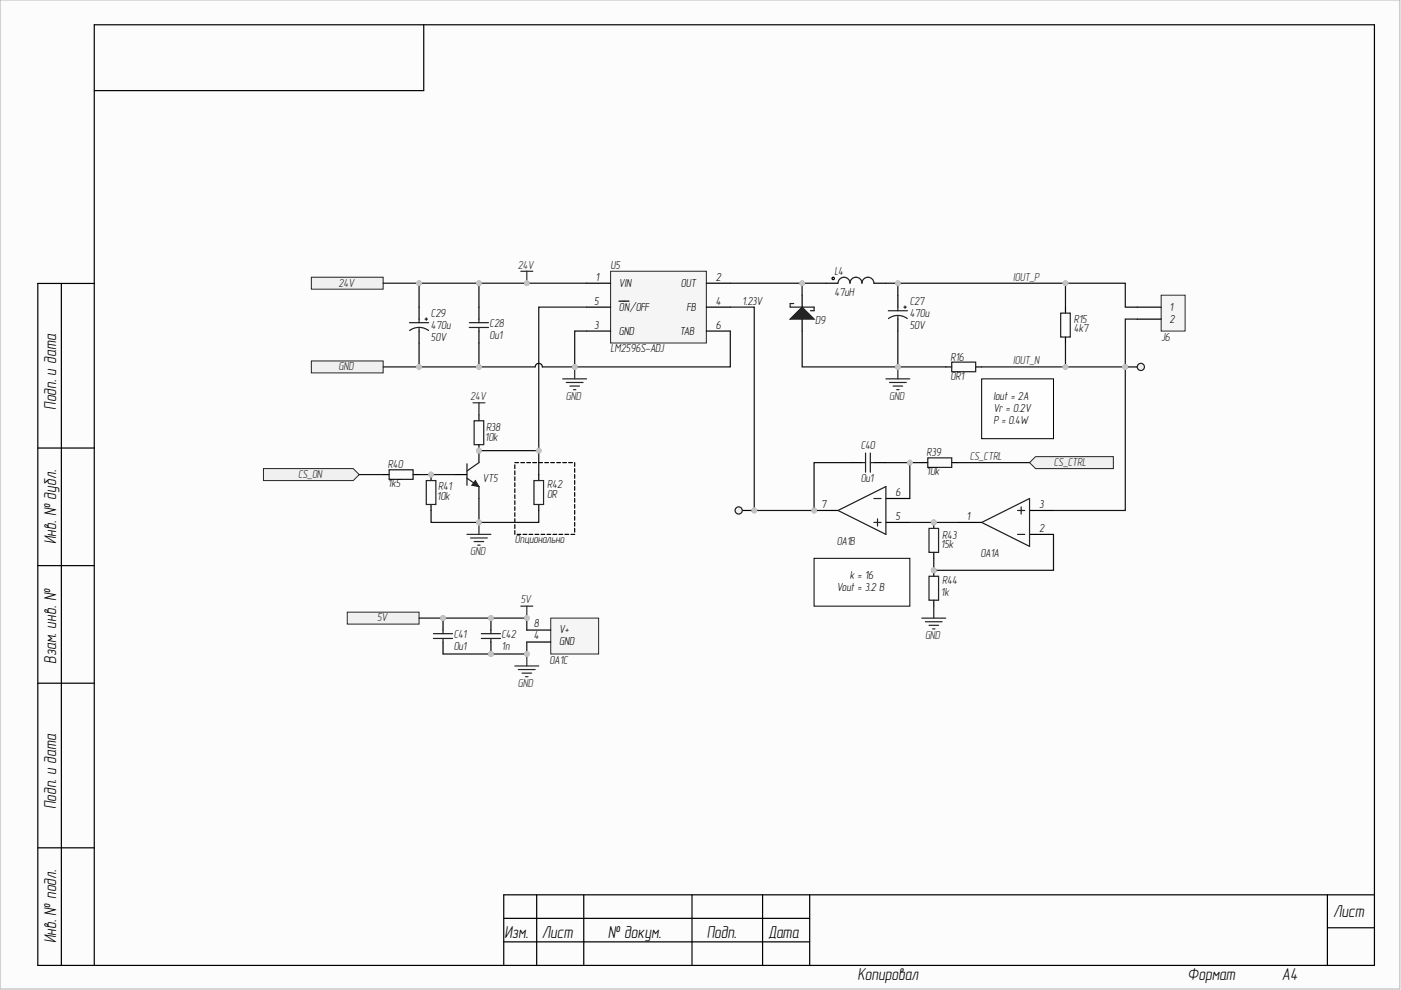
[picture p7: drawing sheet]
<svg xmlns="http://www.w3.org/2000/svg" width="297mm" height="210mm" viewBox="0 0 297 210" stroke-linecap="round" stroke-linejoin="round" font-family="sans-serif">
<path d="M0 0h296.8v209.7h-296.8z" fill-rule="evenodd" fill="#fcfcfc"/>
<path d="M0 0h296.8v209.7h-296.8z" fill="none" stroke="#bdbdbd" stroke-width=".21"/>
<path d="M0 0h296.8v209.7h-296.8z" fill-rule="evenodd" fill="#fcfcfc"/>
<path d="M0 0h296.8v209.7h-296.8z" fill="none" stroke="#bdbdbd" stroke-width=".21"/>
<g fill="none" stroke="#000" stroke-width=".25">
<path d="M89.8 5.3v13.9h-69.8M13 60.1v144.6M20 60.1h-12v144.6h283.4v-199.4h-271.4v199.4M8 95h12M8 119.9h12M8 144.9h12M8 179.8h12M106.8 194.7h64.9M106.8 199.7h64.9M113.8 189.7v15M123.8 189.7v15M146.7 189.7v15"/>
<path d="M161.7 189.7v15M171.7 189.7v15M281.4 189.7v15M281.4 196.7h10M291.4 189.7h-184.6v15"/>
</g>
<path d="M218.3 98.1l1.3-1.3h16.5v2.6h-16.5z" fill-rule="evenodd" fill="#f0f0f0"/>
<path d="M218.3 98.1l1.3-1.3h16.5v2.6h-16.5z" fill="none" stroke="#262626" stroke-width=".21"/>
<path d="M66 58.8h15.2v2.5h-15.2z" fill-rule="evenodd" fill="#f0f0f0"/>
<path d="M66 58.8h15.2v2.5h-15.2z" fill="none" stroke="#262626" stroke-width=".21"/>
<path d="M66 76.5h15.2v2.6h-15.2z" fill-rule="evenodd" fill="#f0f0f0"/>
<path d="M66 76.5h15.2v2.6h-15.2z" fill="none" stroke="#262626" stroke-width=".21"/>
<path d="M129.5 57.5h20.3v15.2h-20.3z" fill-rule="evenodd" fill="#f5f5f5"/>
<path d="M129.5 57.5h20.3v15.2h-20.3z" fill="none" stroke="#262626" stroke-width=".21"/>
<path d="M124.4 65.1h5.1M124.4 60h5.1M124.4 70.2h5.1M131.2 63.9h2.2M149.8 65.1h5M149.8 60h5M149.8 70.2h5" fill="none" stroke="#000" stroke-width=".25"/>
<path d="M121.8 77.8v2.5M119.3 80.3h5.1M120.1 81.1h3.5M120.8 81.9h2.1M121.6 82.6h.5" fill="none" stroke="#262626" stroke-width=".25"/>
<circle cx="121.8" cy="77.8" r=".51" fill="#c1c1c1"/>
<circle cx="121.8" cy="77.8" r=".51" fill="none" stroke="#c1c1c1" stroke-width=".21"/>
<path d="M110.4 57.5h2.6M111.7 57.5v2.5" fill="none" stroke="#262626" stroke-width=".25"/>
<circle cx="111.7" cy="60" r=".51" fill="#c1c1c1"/>
<circle cx="111.7" cy="60" r=".51" fill="none" stroke="#c1c1c1" stroke-width=".21"/>
<g fill="none" stroke="#000" stroke-width=".25">
<path d="M170.1 67.7v2.5M175.1 60.1h2.6M185.3 60.1h2.5"/>
<circle cx="176.7" cy="59" r=".25"/>
</g>
<path d="M177.7 60.1a1.27 1.27 0 0 1 1.2-1.3 1.27 1.27 0 0 1 1.3 1.3 1.27 1.27 0 0 1 1.3-1.3 1.27 1.27 0 0 1 1.3 1.3 1.27 1.27 0 0 1 1.2-1.3 1.27 1.27 0 0 1 1.3 1.3" fill="none" stroke="#1c1c1c" stroke-width=".25"/>
<path d="M167.5 67.7l2.6-2.6 2.5 2.6z" fill="#1c1c1c"/>
<path d="M167.5 67.7l2.6-2.6 2.5 2.6zM168.3 64.4h-.8v.7h5.1v.8h-.8M188.3 65.9h4.1M188.4 67.5a3.3 3.3 0 0 1 4 0M190.4 65.1v.8M190.4 66.9v.8M191.6 65.1h.5M191.9 64.9v.5" fill="none" stroke="#1c1c1c" stroke-width=".25"/>
<path d="M170.1 62.6v2.5M190.4 62.6v2.5M190.4 67.7v2.5" fill="none" stroke="#000" stroke-width=".25"/>
<path d="M190.4 77.8v2.5M187.8 80.3h5.1M188.6 81.1h3.5M189.3 81.9h2.1M190.1 82.6h.5" fill="none" stroke="#262626" stroke-width=".25"/>
<circle cx="190.4" cy="77.8" r=".51" fill="#c1c1c1"/>
<circle cx="190.4" cy="77.8" r=".51" fill="none" stroke="#c1c1c1" stroke-width=".21"/>
<path d="M88.9 65.1v2.6M88.9 70.2v2.5M200.5 77.8h1.3M206.9 77.8h1.2M225.9 65.1v1.3M225.9 71.5v1.2" fill="none" stroke="#000" stroke-width=".25"/>
<path d="M86.8 68.4h4.1M86.9 70.1a3.3 3.3 0 0 1 4 0M88.9 67.7v.7M88.9 69.4v.8M90.1 67.7h.5M90.4 67.4v.5M201.8 76.8h5.1v2h-5.1zM224.9 66.4h2v5.1h-2z" fill="none" stroke="#1c1c1c" stroke-width=".25"/>
<path d="M208.1 80.3h15.3v12.7h-15.3z" fill-rule="evenodd" fill="#fefefe"/>
<path d="M208.1 80.3h15.3v12.7h-15.3z" fill="none" stroke="#000" stroke-width=".21"/>
<circle cx="101.5" cy="95.6" r=".51" fill="#c1c1c1"/>
<circle cx="101.5" cy="95.6" r=".51" fill="none" stroke="#c1c1c1" stroke-width=".21"/>
<path d="M101.5 94.3v1.3" fill="none" stroke="#000" stroke-width=".25"/>
<circle cx="101.5" cy="95.6" r=".51" fill="#c1c1c1"/>
<circle cx="101.5" cy="95.6" r=".51" fill="none" stroke="#c1c1c1" stroke-width=".21"/>
<path d="M101.5 87.9v1.3" fill="none" stroke="#000" stroke-width=".25"/>
<path d="M100.5 89.2h2.1v5.1h-2.1z" fill="none" stroke="#1c1c1c" stroke-width=".25"/>
<path d="M100.3 85.4h2.5M101.5 85.4v2.5" fill="none" stroke="#262626" stroke-width=".25"/>
<circle cx="101.5" cy="95.6" r=".51" fill="#c1c1c1"/>
<circle cx="101.5" cy="95.6" r=".51" fill="none" stroke="#c1c1c1" stroke-width=".21"/>
<path d="M101.5 95.6v2.5" fill="none" stroke="#000" stroke-width=".25"/>
<circle cx="101.5" cy="95.6" r=".51" fill="#c1c1c1"/>
<circle cx="101.5" cy="95.6" r=".51" fill="none" stroke="#c1c1c1" stroke-width=".21"/>
<path d="M96.5 100.6h2.5M101.5 103.2v2.5" fill="none" stroke="#000" stroke-width=".25"/>
<path d="M99 98.3v4.6M101.5 98.1l-2.5 1.8M99 101.4l2.5 1.8" fill="none" stroke="#1c1c1c" stroke-width=".25"/>
<path d="M100.8 101.9l.7 1.3-1.5-.3z" fill="#1c1c1c"/>
<path d="M100.8 101.9l.7 1.3-1.5-.3z" fill="none" stroke="#1c1c1c" stroke-width=".21"/>
<path d="M99 113.3h5.1M99.8 114.1h3.5M100.5 114.8h2.1M101.3 115.6h.5M101.5 110.8v2.5" fill="none" stroke="#262626" stroke-width=".25"/>
<circle cx="101.5" cy="110.8" r=".51" fill="#c1c1c1"/>
<circle cx="101.5" cy="110.8" r=".51" fill="none" stroke="#c1c1c1" stroke-width=".21"/>
<path d="M81.2 100.6h1.3M87.6 100.6h1.3" fill="none" stroke="#000" stroke-width=".25"/>
<path d="M82.5 99.6h5.1v2h-5.1z" fill="none" stroke="#1c1c1c" stroke-width=".25"/>
<circle cx="91.4" cy="100.6" r=".51" fill="#c1c1c1"/>
<circle cx="91.4" cy="100.6" r=".51" fill="none" stroke="#c1c1c1" stroke-width=".21"/>
<path d="M91.4 100.6v1.3M91.4 107v1.2" fill="none" stroke="#000" stroke-width=".25"/>
<circle cx="91.4" cy="100.6" r=".51" fill="#c1c1c1"/>
<circle cx="91.4" cy="100.6" r=".51" fill="none" stroke="#c1c1c1" stroke-width=".21"/>
<path d="M90.4 101.9h2v5.1h-2z" fill="none" stroke="#1c1c1c" stroke-width=".25"/>
<path d="M55.9 99.4h19l1.3 1.2-1.3 1.3h-19z" fill-rule="evenodd" fill="#f0f0f0"/>
<path d="M55.9 99.4h19l1.3 1.2-1.3 1.3h-19z" fill="none" stroke="#262626" stroke-width=".21"/>
<g fill="none" stroke="#000" stroke-width=".25">
<path d="M109.2 98.6v.8M109.2 99.8v.8M109.2 98.1h.7M110.4 98.1h.8M111.7 98.1h.8M113 98.1h.8M114.2 98.1h.8M115.5 98.1h.8M116.8 98.1h.8M118 98.1h.8M119.3 98.1h.8M120.6 98.1h.8"/>
<path d="M121.8 98.1v.8M121.8 99.4v.7M109.2 101.1v.8M109.2 102.4v.8M109.2 103.6v.8M109.2 104.9v.8M109.2 106.2v.8M109.2 107.4v.8M109.2 108.7v.8M109.2 110v.8M109.2 111.2v.8M109.2 112.5v.8"/>
<path d="M109.6 113.3h.8M110.9 113.3h.8M112.2 113.3h.8M113.4 113.3h.8M114.2 100.6v1.3M114.2 107v1.2M114.7 113.3h.8M116 113.3h.8M117.2 113.3h.8M118.5 113.3h.8M119.8 113.3h.8M121.1 113.3h.7"/>
<path d="M121.8 100.6v.8M121.8 101.9v.8M121.8 103.2v.8M121.8 104.4v.8M121.8 105.7v.8M121.8 107v.8M121.8 108.2v.8M121.8 109.5v.8M121.8 110.8v.8M121.8 112v.8"/>
</g>
<path d="M113.2 101.9h2v5.1h-2z" fill="none" stroke="#1c1c1c" stroke-width=".25"/>
<path d="M111.7 138.7v2.5M109.2 141.2h5M109.9 142h3.6M110.7 142.7h2M111.4 143.5h.5" fill="none" stroke="#262626" stroke-width=".25"/>
<circle cx="111.7" cy="138.7" r=".51" fill="#c1c1c1"/>
<circle cx="111.7" cy="138.7" r=".51" fill="none" stroke="#c1c1c1" stroke-width=".21"/>
<path d="M203.1 110.8h5M218.3 108.2h5.1M218.3 113.3h5.1" fill="none" stroke="#000" stroke-width=".25"/>
<path d="M208.1 110.8l10.2-5.1v10.1zM215.7 113.3h1.6M215.7 108.2h1.6M216.5 107.5v1.5" fill="none" stroke="#1c1c1c" stroke-width=".25"/>
<circle cx="172.6" cy="108.2" r=".5" fill="#c1c1c1"/>
<circle cx="172.6" cy="108.2" r=".5" fill="none" stroke="#c1c1c1" stroke-width=".21"/>
<path d="M172.6 108.2h5.1M187.8 105.7h5.1M187.8 110.8h5.1" fill="none" stroke="#000" stroke-width=".25"/>
<circle cx="172.6" cy="108.2" r=".5" fill="#c1c1c1"/>
<circle cx="172.6" cy="108.2" r=".5" fill="none" stroke="#c1c1c1" stroke-width=".21"/>
<path d="M177.7 108.2l10.1-5v10.1zM185.3 105.7h1.5M185.3 110.8h1.5M186 110v1.5" fill="none" stroke="#1c1c1c" stroke-width=".25"/>
<path d="M116.8 131.1h10.1v7.6h-10.1z" fill-rule="evenodd" fill="#f5f5f5"/>
<path d="M116.8 131.1h10.1v7.6h-10.1z" fill="none" stroke="#262626" stroke-width=".21"/>
<path d="M111.7 133.6h5.1M111.7 136.1h5.1" fill="none" stroke="#000" stroke-width=".25"/>
<path d="M110.4 128.5h2.6M111.7 128.5v2.6" fill="none" stroke="#262626" stroke-width=".25"/>
<circle cx="111.7" cy="131.1" r=".51" fill="#c1c1c1"/>
<circle cx="111.7" cy="131.1" r=".51" fill="none" stroke="#c1c1c1" stroke-width=".21"/>
<circle cx="93.9" cy="131.1" r=".51" fill="#c1c1c1"/>
<circle cx="93.9" cy="131.1" r=".51" fill="none" stroke="#c1c1c1" stroke-width=".21"/>
<path d="M93.9 131.1v2.5M93.9 136.1v2.6" fill="none" stroke="#000" stroke-width=".25"/>
<circle cx="93.9" cy="131.1" r=".51" fill="#c1c1c1"/>
<circle cx="93.9" cy="131.1" r=".51" fill="none" stroke="#c1c1c1" stroke-width=".21"/>
<path d="M91.9 134.4h4.1M91.9 135.4h4.1M93.9 133.6v.8M93.9 135.4v.7" fill="none" stroke="#1c1c1c" stroke-width=".25"/>
<circle cx="104.1" cy="138.7" r=".51" fill="#c1c1c1"/>
<circle cx="104.1" cy="138.7" r=".51" fill="none" stroke="#c1c1c1" stroke-width=".21"/>
<circle cx="104.1" cy="131.1" r=".51" fill="#c1c1c1"/>
<circle cx="104.1" cy="131.1" r=".51" fill="none" stroke="#c1c1c1" stroke-width=".21"/>
<path d="M104.1 136.1v2.6" fill="none" stroke="#000" stroke-width=".25"/>
<circle cx="104.1" cy="138.7" r=".51" fill="#c1c1c1"/>
<circle cx="104.1" cy="138.7" r=".51" fill="none" stroke="#c1c1c1" stroke-width=".21"/>
<path d="M104.1 131.1v2.5" fill="none" stroke="#000" stroke-width=".25"/>
<circle cx="104.1" cy="131.1" r=".51" fill="#c1c1c1"/>
<circle cx="104.1" cy="131.1" r=".51" fill="none" stroke="#c1c1c1" stroke-width=".21"/>
<path d="M102.1 134.4h4M102.1 135.4h4M104.1 133.6v.8M104.1 135.4v.7" fill="none" stroke="#1c1c1c" stroke-width=".25"/>
<circle cx="198" cy="110.8" r=".51" fill="#c1c1c1"/>
<circle cx="198" cy="110.8" r=".51" fill="none" stroke="#c1c1c1" stroke-width=".21"/>
<path d="M198 110.8v1.2M198 117.1v1.3" fill="none" stroke="#000" stroke-width=".25"/>
<circle cx="198" cy="110.8" r=".51" fill="#c1c1c1"/>
<circle cx="198" cy="110.8" r=".51" fill="none" stroke="#c1c1c1" stroke-width=".21"/>
<path d="M197 112h2v5.1h-2z" fill="none" stroke="#1c1c1c" stroke-width=".25"/>
<circle cx="198" cy="120.9" r=".51" fill="#c1c1c1"/>
<circle cx="198" cy="120.9" r=".51" fill="none" stroke="#c1c1c1" stroke-width=".21"/>
<path d="M198 120.9v1.3M198 127.3v1.2" fill="none" stroke="#000" stroke-width=".25"/>
<circle cx="198" cy="120.9" r=".51" fill="#c1c1c1"/>
<circle cx="198" cy="120.9" r=".51" fill="none" stroke="#c1c1c1" stroke-width=".21"/>
<path d="M182.8 98.1h.7M183.5 96.1v4M184.5 96.1v4M184.5 98.1h.8M196.7 97.1h5.1v2h-5.1zM197 122.2h2v5.1h-2z" fill="none" stroke="#1c1c1c" stroke-width=".25"/>
<path d="M195.4 131.1h5.1M196.2 131.8h3.6M197 132.6h2M197.7 133.3h.5M198 128.5v2.6" fill="none" stroke="#262626" stroke-width=".25"/>
<path d="M180.2 98.1h2.6M185.3 98.1h2.5M195.4 98.1h1.3M201.8 98.1h1.3" fill="none" stroke="#000" stroke-width=".25"/>
<path d="M124.4 70.2h-2.6v7.6" fill="none" stroke="#0e0e0e" stroke-width=".25"/>
<circle cx="121.8" cy="77.8" r=".51" fill="#c1c1c1"/>
<circle cx="121.8" cy="77.8" r=".51" fill="none" stroke="#c1c1c1" stroke-width=".21"/>
<path d="M154.8 70.2v7.6h-33" fill="none" stroke="#0e0e0e" stroke-width=".25"/>
<circle cx="121.8" cy="77.8" r=".51" fill="#c1c1c1"/>
<circle cx="121.8" cy="77.8" r=".51" fill="none" stroke="#c1c1c1" stroke-width=".21"/>
<path d="M187.8 60.1h2.6v2.5" fill="none" stroke="#0e0e0e" stroke-width=".25"/>
<circle cx="190.4" cy="60" r=".51" fill="#c1c1c1"/>
<circle cx="190.4" cy="60" r=".51" fill="none" stroke="#c1c1c1" stroke-width=".21"/>
<path d="M190.4 77.8h10.1" fill="none" stroke="#0e0e0e" stroke-width=".25"/>
<circle cx="190.4" cy="77.8" r=".51" fill="#c1c1c1"/>
<circle cx="190.4" cy="77.8" r=".51" fill="none" stroke="#c1c1c1" stroke-width=".21"/>
<path d="M190.4 70.2v7.6" fill="none" stroke="#0e0e0e" stroke-width=".25"/>
<circle cx="190.4" cy="77.8" r=".51" fill="#c1c1c1"/>
<circle cx="190.4" cy="77.8" r=".51" fill="none" stroke="#c1c1c1" stroke-width=".21"/>
<path d="M170.1 70.2v7.6h20.3" fill="none" stroke="#0e0e0e" stroke-width=".25"/>
<circle cx="190.4" cy="77.8" r=".51" fill="#c1c1c1"/>
<circle cx="190.4" cy="77.8" r=".51" fill="none" stroke="#c1c1c1" stroke-width=".21"/>
<path d="M101.5 60v5.1" fill="none" stroke="#0e0e0e" stroke-width=".25"/>
<circle cx="101.5" cy="60" r=".51" fill="#c1c1c1"/>
<circle cx="101.5" cy="60" r=".51" fill="none" stroke="#c1c1c1" stroke-width=".21"/>
<path d="M170.1 60v2.6" fill="none" stroke="#0e0e0e" stroke-width=".25"/>
<circle cx="170.1" cy="60" r=".51" fill="#c1c1c1"/>
<circle cx="170.1" cy="60" r=".51" fill="none" stroke="#c1c1c1" stroke-width=".21"/>
<path d="M154.8 60.1h20.3" fill="none" stroke="#0e0e0e" stroke-width=".25"/>
<circle cx="170.1" cy="60" r=".51" fill="#c1c1c1"/>
<circle cx="170.1" cy="60" r=".51" fill="none" stroke="#c1c1c1" stroke-width=".21"/>
<path d="M124.4 65.1h-10.2v30.5h-12.7" fill="none" stroke="#0e0e0e" stroke-width=".25"/>
<circle cx="114.2" cy="95.6" r=".51" fill="#c1c1c1"/>
<circle cx="114.2" cy="95.6" r=".51" fill="none" stroke="#c1c1c1" stroke-width=".21"/>
<circle cx="101.5" cy="95.6" r=".51" fill="#c1c1c1"/>
<circle cx="101.5" cy="95.6" r=".51" fill="none" stroke="#c1c1c1" stroke-width=".21"/>
<path d="M88.9 100.6h7.6" fill="none" stroke="#0e0e0e" stroke-width=".25"/>
<circle cx="91.4" cy="100.6" r=".51" fill="#c1c1c1"/>
<circle cx="91.4" cy="100.6" r=".51" fill="none" stroke="#c1c1c1" stroke-width=".21"/>
<path d="M101.5 105.7v5.1" fill="none" stroke="#0e0e0e" stroke-width=".25"/>
<circle cx="101.5" cy="110.8" r=".51" fill="#c1c1c1"/>
<circle cx="101.5" cy="110.8" r=".51" fill="none" stroke="#c1c1c1" stroke-width=".21"/>
<path d="M91.4 108.2v2.6h10.1" fill="none" stroke="#0e0e0e" stroke-width=".25"/>
<circle cx="101.5" cy="110.8" r=".51" fill="#c1c1c1"/>
<circle cx="101.5" cy="110.8" r=".51" fill="none" stroke="#c1c1c1" stroke-width=".21"/>
<path d="M114.2 95.6v5M76.2 100.6h5" fill="none" stroke="#0e0e0e" stroke-width=".25"/>
<circle cx="114.2" cy="95.6" r=".51" fill="#c1c1c1"/>
<circle cx="114.2" cy="95.6" r=".51" fill="none" stroke="#c1c1c1" stroke-width=".21"/>
<path d="M114.2 108.2v2.6h-12.7" fill="none" stroke="#0e0e0e" stroke-width=".25"/>
<circle cx="101.5" cy="110.8" r=".51" fill="#c1c1c1"/>
<circle cx="101.5" cy="110.8" r=".51" fill="none" stroke="#c1c1c1" stroke-width=".21"/>
<path d="M111.7 136.1v2.6" fill="none" stroke="#0e0e0e" stroke-width=".25"/>
<circle cx="111.7" cy="138.7" r=".51" fill="#c1c1c1"/>
<circle cx="111.7" cy="138.7" r=".51" fill="none" stroke="#c1c1c1" stroke-width=".21"/>
<path d="M111.7 131.1v2.5" fill="none" stroke="#0e0e0e" stroke-width=".25"/>
<circle cx="111.7" cy="131.1" r=".51" fill="#c1c1c1"/>
<circle cx="111.7" cy="131.1" r=".51" fill="none" stroke="#c1c1c1" stroke-width=".21"/>
<path d="M93.9 131.1h17.8" fill="none" stroke="#0e0e0e" stroke-width=".25"/>
<circle cx="111.7" cy="131.1" r=".51" fill="#c1c1c1"/>
<circle cx="111.7" cy="131.1" r=".51" fill="none" stroke="#c1c1c1" stroke-width=".21"/>
<circle cx="104.1" cy="131.1" r=".51" fill="#c1c1c1"/>
<circle cx="104.1" cy="131.1" r=".51" fill="none" stroke="#c1c1c1" stroke-width=".21"/>
<circle cx="93.9" cy="131.1" r=".51" fill="#c1c1c1"/>
<circle cx="93.9" cy="131.1" r=".51" fill="none" stroke="#c1c1c1" stroke-width=".21"/>
<path d="M93.9 138.7h17.8" fill="none" stroke="#0e0e0e" stroke-width=".25"/>
<circle cx="104.1" cy="138.7" r=".51" fill="#c1c1c1"/>
<circle cx="104.1" cy="138.7" r=".51" fill="none" stroke="#c1c1c1" stroke-width=".21"/>
<circle cx="111.7" cy="138.7" r=".51" fill="#c1c1c1"/>
<circle cx="111.7" cy="138.7" r=".51" fill="none" stroke="#c1c1c1" stroke-width=".21"/>
<path d="M198 118.4v2.5" fill="none" stroke="#0e0e0e" stroke-width=".25"/>
<circle cx="198" cy="120.9" r=".51" fill="#c1c1c1"/>
<circle cx="198" cy="120.9" r=".51" fill="none" stroke="#c1c1c1" stroke-width=".21"/>
<path d="M198 110.8h5.1" fill="none" stroke="#0e0e0e" stroke-width=".25"/>
<circle cx="198" cy="110.8" r=".51" fill="#c1c1c1"/>
<circle cx="198" cy="110.8" r=".51" fill="none" stroke="#c1c1c1" stroke-width=".21"/>
<path d="M223.4 113.3v7.6h-25.4" fill="none" stroke="#0e0e0e" stroke-width=".25"/>
<circle cx="198" cy="120.9" r=".51" fill="#c1c1c1"/>
<circle cx="198" cy="120.9" r=".51" fill="none" stroke="#c1c1c1" stroke-width=".21"/>
<path d="M192.9 110.8h5.1" fill="none" stroke="#0e0e0e" stroke-width=".25"/>
<circle cx="198" cy="110.8" r=".51" fill="#c1c1c1"/>
<circle cx="198" cy="110.8" r=".51" fill="none" stroke="#c1c1c1" stroke-width=".21"/>
<path d="M187.8 98.1h7.6M203.1 98.1h15.2" fill="none" stroke="#0e0e0e" stroke-width=".25"/>
<circle cx="192.9" cy="98.1" r=".51" fill="#c1c1c1"/>
<circle cx="192.9" cy="98.1" r=".51" fill="none" stroke="#c1c1c1" stroke-width=".21"/>
<path d="M192.9 98.1v7.6" fill="none" stroke="#0e0e0e" stroke-width=".25"/>
<circle cx="192.9" cy="98.1" r=".51" fill="#c1c1c1"/>
<circle cx="192.9" cy="98.1" r=".51" fill="none" stroke="#c1c1c1" stroke-width=".21"/>
<path d="M180.2 98.1h-7.6v10.1" fill="none" stroke="#0e0e0e" stroke-width=".25"/>
<circle cx="172.6" cy="108.2" r=".5" fill="#c1c1c1"/>
<circle cx="172.6" cy="108.2" r=".5" fill="none" stroke="#c1c1c1" stroke-width=".21"/>
<path d="M154.8 65.1h5.1v43.1h12.7" fill="none" stroke="#0e0e0e" stroke-width=".25"/>
<circle cx="159.9" cy="108.2" r=".51" fill="#c1c1c1"/>
<circle cx="159.9" cy="108.2" r=".51" fill="none" stroke="#c1c1c1" stroke-width=".21"/>
<circle cx="172.6" cy="108.2" r=".5" fill="#c1c1c1"/>
<circle cx="172.6" cy="108.2" r=".5" fill="none" stroke="#c1c1c1" stroke-width=".21"/>
<path d="M81.2 77.8h32.3a.76 .76 0 0 1 .7-.8 .76 .76 0 0 1 .8 .8h6.8" fill="none" stroke="#0e0e0e" stroke-width=".25"/>
<circle cx="88.9" cy="77.8" r=".51" fill="#c1c1c1"/>
<circle cx="88.9" cy="77.8" r=".51" fill="none" stroke="#c1c1c1" stroke-width=".21"/>
<circle cx="101.5" cy="77.8" r=".51" fill="#c1c1c1"/>
<circle cx="101.5" cy="77.8" r=".51" fill="none" stroke="#c1c1c1" stroke-width=".21"/>
<circle cx="121.8" cy="77.8" r=".51" fill="#c1c1c1"/>
<circle cx="121.8" cy="77.8" r=".51" fill="none" stroke="#c1c1c1" stroke-width=".21"/>
<path d="M81.2 60h43.2" fill="none" stroke="#0e0e0e" stroke-width=".25"/>
<circle cx="88.9" cy="60" r=".51" fill="#c1c1c1"/>
<circle cx="88.9" cy="60" r=".51" fill="none" stroke="#c1c1c1" stroke-width=".21"/>
<circle cx="101.5" cy="60" r=".51" fill="#c1c1c1"/>
<circle cx="101.5" cy="60" r=".51" fill="none" stroke="#c1c1c1" stroke-width=".21"/>
<circle cx="111.7" cy="60" r=".51" fill="#c1c1c1"/>
<circle cx="111.7" cy="60" r=".51" fill="none" stroke="#c1c1c1" stroke-width=".21"/>
<path d="M88.9 72.7v5.1" fill="none" stroke="#0e0e0e" stroke-width=".25"/>
<circle cx="88.9" cy="77.8" r=".51" fill="#c1c1c1"/>
<circle cx="88.9" cy="77.8" r=".51" fill="none" stroke="#c1c1c1" stroke-width=".21"/>
<path d="M88.9 60v5.1" fill="none" stroke="#0e0e0e" stroke-width=".25"/>
<circle cx="88.9" cy="60" r=".51" fill="#c1c1c1"/>
<circle cx="88.9" cy="60" r=".51" fill="none" stroke="#c1c1c1" stroke-width=".21"/>
<path d="M190.4 60.1h48.2v5h2.5" fill="none" stroke="#0e0e0e" stroke-width=".25"/>
<circle cx="190.4" cy="60" r=".51" fill="#c1c1c1"/>
<circle cx="190.4" cy="60" r=".51" fill="none" stroke="#c1c1c1" stroke-width=".21"/>
<circle cx="225.9" cy="60" r=".51" fill="#c1c1c1"/>
<circle cx="225.9" cy="60" r=".51" fill="none" stroke="#c1c1c1" stroke-width=".21"/>
<path d="M208.1 77.8h30.5" fill="none" stroke="#0e0e0e" stroke-width=".25"/>
<circle cx="225.9" cy="77.8" r=".51" fill="#c1c1c1"/>
<circle cx="225.9" cy="77.8" r=".51" fill="none" stroke="#c1c1c1" stroke-width=".21"/>
<circle cx="238.6" cy="77.8" r=".51" fill="#c1c1c1"/>
<circle cx="238.6" cy="77.8" r=".51" fill="none" stroke="#c1c1c1" stroke-width=".21"/>
<path d="M241.1 67.7h-2.5v40.5h-15.2" fill="none" stroke="#0e0e0e" stroke-width=".25"/>
<circle cx="238.6" cy="77.8" r=".51" fill="#c1c1c1"/>
<circle cx="238.6" cy="77.8" r=".51" fill="none" stroke="#c1c1c1" stroke-width=".21"/>
<path d="M225.9 72.7v5.1" fill="none" stroke="#0e0e0e" stroke-width=".25"/>
<circle cx="225.9" cy="77.8" r=".51" fill="#c1c1c1"/>
<circle cx="225.9" cy="77.8" r=".51" fill="none" stroke="#c1c1c1" stroke-width=".21"/>
<path d="M225.9 60.1v5" fill="none" stroke="#0e0e0e" stroke-width=".25"/>
<circle cx="225.9" cy="60" r=".51" fill="#c1c1c1"/>
<circle cx="225.9" cy="60" r=".51" fill="none" stroke="#c1c1c1" stroke-width=".21"/>
<path d="M73.6 129.8h15.3v2.5h-15.3z" fill-rule="evenodd" fill="#f0f0f0"/>
<path d="M73.6 129.8h15.3v2.5h-15.3z" fill="none" stroke="#262626" stroke-width=".21"/>
<path d="M88.9 131.1h5" fill="none" stroke="#0e0e0e" stroke-width=".25"/>
<circle cx="93.9" cy="131.1" r=".51" fill="#c1c1c1"/>
<circle cx="93.9" cy="131.1" r=".51" fill="none" stroke="#c1c1c1" stroke-width=".21"/>
<path d="M172.6 118.4h20.3v10.1h-20.3z" fill-rule="evenodd" fill="#fefefe"/>
<path d="M172.6 118.4h20.3v10.1h-20.3z" fill="none" stroke="#000" stroke-width=".21"/>
<circle cx="238.6" cy="77.8" r=".51" fill="#c1c1c1"/>
<circle cx="238.6" cy="77.8" r=".51" fill="none" stroke="#c1c1c1" stroke-width=".21"/>
<path d="M238.6 77.8h2.5" fill="none" stroke="#000" stroke-width=".25"/>
<circle cx="238.6" cy="77.8" r=".51" fill="#c1c1c1"/>
<circle cx="238.6" cy="77.8" r=".51" fill="none" stroke="#c1c1c1" stroke-width=".21"/>
<circle cx="241.9" cy="77.8" r=".76" fill="#f0f0f0"/>
<circle cx="241.9" cy="77.8" r=".76" fill="none" stroke="#1c1c1c" stroke-width=".25"/>
<circle cx="159.9" cy="108.2" r=".51" fill="#c1c1c1"/>
<circle cx="159.9" cy="108.2" r=".51" fill="none" stroke="#c1c1c1" stroke-width=".21"/>
<path d="M157.4 108.2h2.5" fill="none" stroke="#000" stroke-width=".25"/>
<circle cx="159.9" cy="108.2" r=".51" fill="#c1c1c1"/>
<circle cx="159.9" cy="108.2" r=".51" fill="none" stroke="#c1c1c1" stroke-width=".21"/>
<circle cx="156.6" cy="108.2" r=".76" fill="#f0f0f0"/>
<circle cx="156.6" cy="108.2" r=".76" fill="none" stroke="#1c1c1c" stroke-width=".25"/>
<path d="M246.2 62.6h5.1v7.6h-5.1z" fill-rule="evenodd" fill="#f5f5f5"/>
<path d="M246.2 62.6h5.1v7.6h-5.1z" fill="none" stroke="#262626" stroke-width=".21"/>
<path d="M101.5 65.1v2.6M101.5 70.2v2.5M241.1 65.1h5.1M241.1 67.7h5.1" fill="none" stroke="#000" stroke-width=".25"/>
<path d="M99.5 69.4h4.1M99.5 68.4h4.1M101.5 67.7v.7M101.5 69.4v.8" fill="none" stroke="#1c1c1c" stroke-width=".25"/>
<path d="M101.5 72.7v5.1" fill="none" stroke="#0e0e0e" stroke-width=".25"/>
<circle cx="101.5" cy="77.8" r=".51" fill="#c1c1c1"/>
<circle cx="101.5" cy="77.8" r=".51" fill="none" stroke="#c1c1c1" stroke-width=".21"/>
<g font-size="3.7">
<text x="11.9" y="86.9" transform="rotate(-90 11.9 86.9)">Подп. и дата</text>
<text x="11.9" y="115.4" transform="rotate(-90 11.9 115.4)">Инв. № дубл.</text>
<text x="11.9" y="140.8" transform="rotate(-90 11.9 140.8)">Взам. инв. №</text>
<text x="11.9" y="171.6" transform="rotate(-90 11.9 171.6)">Подп. и дата</text>
<text x="282.7" y="194.4">Лист</text>
<text x="11.9" y="200" transform="rotate(-90 11.9 200)">Инв. № подл.</text>
<text x="106.9" y="198.8">Изм.</text>
<text x="114.9" y="198.8">Лист</text>
<text x="128.9" y="198.8">№ докум.</text>
<text x="149.8" y="198.8">Подп.</text>
<text x="162.9" y="198.8">Дата</text>
<text x="181.8" y="207.8">Копировал</text>
<text x="251.8" y="207.8">Формат</text>
<text x="271.8" y="207.8">A4</text>
</g>
<g font-size="2.5" fill="#262626">
<text x="109.8" y="57">24V</text>
<text x="214.8" y="59.5">IOUT_P</text>
<text x="71.7" y="60.8">24V</text>
<text x="214.8" y="77.3">IOUT_N</text>
<text x="71.7" y="78.5">GND</text>
<text x="99.7" y="84.8">24V</text>
<text x="120" y="84.8">GND</text>
<text x="188.5" y="84.8">GND</text>
<text x="63.2" y="101.3">CS_ON</text>
<text x="205.6" y="97.5">CS_CTRL</text>
<text x="223.4" y="98.7">CS_CTRL</text>
<text x="99.7" y="117.8">GND</text>
<text x="80" y="131.7">5V</text>
<text x="110.4" y="127.9">5V</text>
<text x="196.1" y="135.5">GND</text>
<text x="109.8" y="145.7">GND</text>
</g>
<g font-size="2.5">
<text x="126.2" y="59.5">1</text>
<text x="151.8" y="59.5">2</text>
<text x="126" y="64.6">5</text>
<text x="131.2" y="60.8">VIN</text>
<text x="131.2" y="65.9">ON/OFF</text>
<text x="144.3" y="60.8">OUT</text>
<text x="145.5" y="65.9">FB</text>
<text x="151.8" y="64.6">4</text>
<text x="248" y="65.9">1</text>
<text x="126" y="69.7">3</text>
<text x="131.2" y="70.9">GND</text>
<text x="144.2" y="70.9">TAB</text>
<text x="151.8" y="69.7">6</text>
<text x="248" y="68.4">2</text>
<text x="210.7" y="84.8">Iout = 2A</text>
<text x="210.7" y="87.3">Vr = 0.2V</text>
<text x="210.7" y="89.9">P = 0.4W</text>
<text x="174.1" y="107.6">7</text>
<text x="189.9" y="105.1">6</text>
<text x="220.3" y="107.6">3</text>
<text x="189.9" y="110.2">5</text>
<text x="204.9" y="110.2">1</text>
<text x="220.3" y="112.7">2</text>
<text x="177.4" y="125.4">Vout = 3.2 В</text>
<text x="180.2" y="122.8">k = 16</text>
<text x="113.2" y="133">8</text>
<text x="113.2" y="135.5">4</text>
<text x="118.5" y="134.3">V+</text>
<text x="118.5" y="136.8">GND</text>
</g>
<g font-size="2.5" fill="#0e0e0e">
<text x="129.4" y="57">U5</text>
<text x="176.9" y="58.2">L4</text>
<text x="157.4" y="64.6">1.23V</text>
<text x="176.9" y="62.8">47uH</text>
<text x="192.9" y="64.6">C27</text>
<text x="91.4" y="69.7">470u</text>
<text x="91.4" y="67.1">C29</text>
<text x="103.8" y="71.9">0u1</text>
<text x="103.8" y="69.4">C28</text>
<text x="172.9" y="68.6">D9</text>
<text x="192.9" y="67.1">470u</text>
<text x="192.9" y="69.7">50V</text>
<text x="227.7" y="70.4">4k7</text>
<text x="227.7" y="68.4">R15</text>
<text x="91.4" y="72.2">50V</text>
<text x="129.4" y="74.7">LM2596S-ADJ</text>
<text x="201.5" y="76.5">R16</text>
<text x="246.2" y="72.2">J6</text>
<text x="201.5" y="80.6">0R1</text>
<text x="102.8" y="93.4">10k</text>
<text x="103.1" y="91.4">R38</text>
<text x="182.5" y="95.2">C40</text>
<text x="82.2" y="99.2">R40</text>
<text x="196.5" y="100.8">10k</text>
<text x="196.5" y="96.7">R39</text>
<text x="82.2" y="103.3">1k5</text>
<text x="92.6" y="106.1">10k</text>
<text x="92.9" y="103.8">R41</text>
<text x="102.3" y="102.3">VT5</text>
<text x="116" y="105.6">0R</text>
<text x="116" y="103.6">R42</text>
<text x="182.5" y="102.3">0u1</text>
<text x="109.1" y="115.2">Опционально</text>
<text x="177.4" y="115.5">OA1B</text>
<text x="199.5" y="116.2">15k</text>
<text x="199.8" y="114.2">R43</text>
<text x="207.9" y="118">OA1A</text>
<text x="199.8" y="123.9">R44</text>
<text x="199.5" y="126.4">1k</text>
<text x="96.2" y="137.8">0u1</text>
<text x="96.2" y="135.3">C41</text>
<text x="106.4" y="137.8">1n</text>
<text x="106.4" y="135.3">C42</text>
<text x="116.5" y="140.8">OA1C</text>
</g>
</svg>
